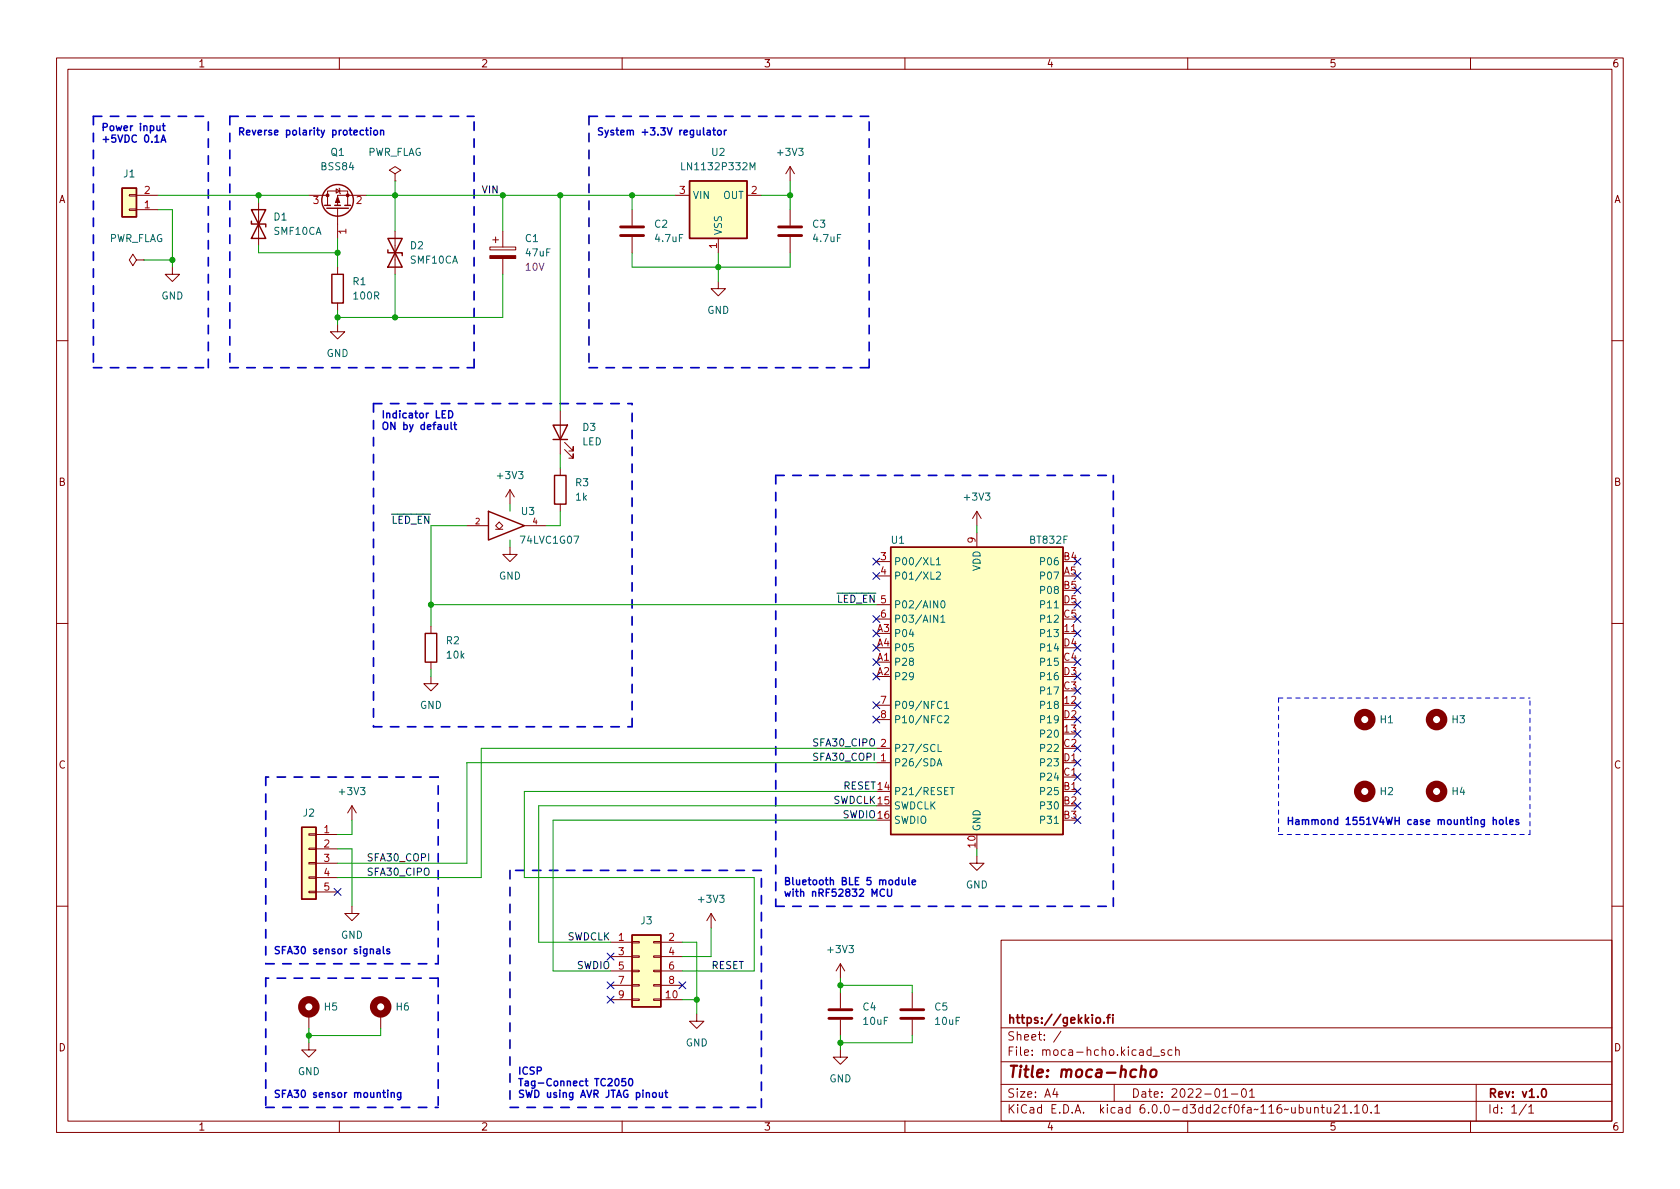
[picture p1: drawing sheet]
<svg xmlns="http://www.w3.org/2000/svg" width="297mm" height="210mm" viewBox="0 0 297 210" stroke-linecap="round" stroke-linejoin="round" font-family="sans-serif">
<g fill="none" stroke="#840000" stroke-width=".18">
<path d="M10 10.2h277v190.1h-277zM12 12.2h273v186.1h-273zM60 10.2v2M110 10.2v2M160 10.2v2M210 10.2v2M260 10.2v2M22.9 34.4h1.2v.3h-1.2zM22.9 37h1.2v.2h-1.2zM24.1 34.5h3.8M24.1 37.1h3.8M45.7 35.8v7.6"/>
<path d="M54.6 34.5h3.3M57.9 36.3v-2.5h3.6v2.5M59.4 33.4l.7 .4-.7 .4zM59.7 36.8v5.4M59.9 33.3l.2 .1v.8l.1 .1M64.8 34.5h-5.1v1.8M69.8 30.7l1.1-.6-1.1-.6-1 .6 1 .6v1.3M69.8 32h.1M111.8 37.1v2.8M119.4 34.5h2.5M132.1 34.5h2.5M139.7 29.5v2.5"/>
<path d="M139.7 37.1v2.8M139.7 29.5l-.8 1.2M139.7 29.5l.8 1.2M24.1 46l-.6-1-.6 1 .6 1 .6-1h1.3M25.4 46h.1M30.5 47.2v1.3h1.2l-1.2 1.3-1.3-1.3h1.3M59.7 57.4v1.3h1.3l-1.3 1.2-1.3-1.2h1.3M59.7 47.2v1.3M59.7 53.6v1.3M69.8 40.9v7.6M86.6 43.7h4.6v.5h-4.6zM87.1 42.4h1"/>
<path d="M87.6 41.9v1M88.9 40.9v2.8M88.9 45.7v2.8M111.8 41.9v2.8M127 49.8v1.2h1.3l-1.3 1.3-1.3-1.3h1.3M127 42.2v2.5M139.7 41.9v2.8M10 60.2h2M99.1 72.6v7.7M99.8 79.5l1.5 1.5v-.7v.7h-.7M99.8 78.2l1.5 1.6v-.8v.8h-.7M285 60.2h2"/>
<path d="M82.5 93h3.9M87.6 93l.7-.7 .6 .7-.6 .6zM87.6 93.6h1.3M90.2 96.8v1.2h1.2l-1.2 1.3-1.3-1.3h1.3M90.2 86.6l-.8 1.3M90.2 86.6v2.5M90.2 86.6l.7 1.3M92.7 93h3.8M99.1 82.8v1.3M99.1 89.1v1.3M154.9 99.3h2.6M172.7 90.4l-.7 1.3"/>
<path d="M172.7 90.4v2.6M172.7 94.2v2.6M172.7 90.4l.8 1.3M10 110.2h2M76.2 119.6v1.3h1.3l-1.3 1.3-1.3-1.3h1.3M76.2 110.7v1.3M76.2 117.1v1.3M154.9 101.8h2.6M154.9 106.9h2.6M154.9 109.5h2.6M188 112h2.5M285 110.2h2"/>
<path d="M154.9 134.9h2.6M154.9 132.3h2.6M154.9 124.7h2.6M154.9 127.2h2.6M54.6 157.6h1.3v.3h-1.3zM54.6 155.1h1.3v.2h-1.3zM54.6 152.5h1.3v.3h-1.3zM54.6 150h1.3v.2h-1.3zM54.6 147.4h1.3v.3h-1.3zM55.9 147.6h3.8M55.9 150.1h3.8M55.9 152.6h3.8"/>
<path d="M55.9 155.2h3.8M55.9 157.7h3.8M62.2 142.5l.8 1.3M62.2 142.5v2.5M62.2 142.5l-.7 1.3M172.7 151.4v1.2h1.3l-1.3 1.3-1.3-1.3h1.3M10 160.2h2M54.6 179.3v2.6M62.2 160.3v1.2h-1.2l1.2 1.3 1.3-1.3h-1.3M67.3 179.3v2.6M107.9 166.6h3.9M107.9 176.8h3.9"/>
<path d="M107.9 169.2h3.9M107.9 171.7h3.9M107.9 174.2h3.9M111.8 176.7h1.2v.2h-1.2zM111.8 174.1h1.2v.3h-1.2zM111.8 171.6h1.2v.2h-1.2zM111.8 169h1.2v.3h-1.2zM111.8 166.5h1.2v.2h-1.2zM115.6 176.7h1.2v.2h-1.2zM115.6 174.1h1.2v.3h-1.2zM115.6 171.6h1.2v.2h-1.2zM115.6 169h1.2v.3h-1.2z"/>
<path d="M115.6 166.5h1.2v.2h-1.2zM116.8 166.6h3.8M116.8 176.8h3.8M116.8 169.2h3.8M116.8 171.7h3.8M116.8 174.2h3.8M123.2 179.3v1.3h1.3l-1.3 1.3-1.3-1.3h1.3M125.7 161.5l-.7 1.3M125.7 161.5v2.6M125.7 161.5l.8 1.3M148.6 170.4l-.8 1.3M148.6 170.4v2.6"/>
<path d="M148.6 175.5v2.8M148.6 170.4l.8 1.3M161.3 175.5v2.8M177 166.3h108v32h-108zM285 160.2h2M54.6 184.4v1.3h1.3l-1.3 1.2-1.3-1.2h1.3M60 198.3v2M110 198.3v2M148.6 185.7v1.2h1.3l-1.3 1.3-1.3-1.3h1.3M148.6 180.3v2.8M160 198.3v2M161.3 180.3v2.8"/>
<path d="M177 194.8h108M177 191.8h108M177 187.8h108M177 181.8h108M186.5 192.5l-.4 1h1M186.9 193v1M187.6 182.4l-1.3 1.9M197 191.8v3M203.5 185.7l-.4-.1-.3 .3v.4l.1 .3h.6M203.5 185.1v1.5M203.9 186.8h1.1M205.9 185.7l-.4-.1-.2 .2 .1 .3 .5 .1v.4h-.6"/>
<path d="M207.2 185.7l-.4-.1-.3 .3v.4l.1 .3h.6M207.9 185.8l.2-.2 .3 .1 .1 .9M207.9 185.1v1.5M210 198.3v2M216.2 193l.4-.5v1.5M216.2 194h.9M217.7 193.5h1.2M219.7 192.6l.2-.1a.81 .81 0 0 1 .5 .7 .81 .81 0 0 1-.3 .8h-.1a.81 .81 0 0 1-.6-.6 .81 .81 0 0 1 .3-.8zM220.9 193l.5-.5v1.5M220.9 194h.9M232.4 196l.2-.2 .4 .1 .1 .9M232.4 195.8v1"/>
<path d="M233.6 195.8h.5M233.8 195.3v1.3l.3 .2M234.6 195.8l.1 1h.4l.2-.1M235.3 195.8v1M235.9 195.5l.6-.2 .2 .2 .1 .3-.9 1h.9M237.4 195.8l.4-.5v1.5M237.4 196.8h.8M238.9 196.7v.1M239.5 195.8l.4-.5v1.5M239.5 196.8h.9M241.1 195.4l.2-.1a.81 .81 0 0 1 .6 .7 .81 .81 0 0 1-.3 .8h-.2a.81 .81 0 0 1-.5-.6 .81 .81 0 0 1 .2-.8zM242.4 196.7v.1"/>
<path d="M243.1 195.8l.4-.5v1.5M243.1 196.8h.8M260 198.3v2M261 191.8v6.5M269.9 195.3l-1.3 1.9M270.3 195.8l.4-.5v1.5M270.3 196.8h.9"/>
</g>
<path d="M195.7 179.9h.6M196.3 179.4l-.4 .2v1.3M196.8 179.4v.2M196.8 179.9v1M193.8 180.1l.3-.2 .4 .2 .1 .5-.2 .3h-.3l-.3-.1zM195.2 180.8v.1M272.8 192.6l.1-.1a.81 .81 0 0 1 .6 .7 .81 .81 0 0 1-.3 .8h-.1a.81 .81 0 0 1-.6-.6 .81 .81 0 0 1 .3-.8z" fill="none" stroke="#840000" stroke-width=".3"/>
<path d="M201.8 189.3a.49 .49 0 0 1 .8 .1l-.1 1.1M201.9 188.5l-.3 2M203.6 189.3a.52 .52 0 0 1 .5-.2 .52 .52 0 0 1 .4 .4l-.1 .6a.55 .55 0 0 1-.5 .4 .55 .55 0 0 1-.5-.4z" fill="none" stroke="#840000" stroke-width=".4"/>
<g fill="none" stroke="#840000" stroke-width="1.3">
<circle cx="241.3" cy="127.2" r="1.27"/>
<circle cx="241.3" cy="139.9" r="1.27"/>
<circle cx="254" cy="127.2" r="1.27"/>
<circle cx="254" cy="139.9" r="1.27"/>
<circle cx="54.6" cy="178" r="1.27"/>
<circle cx="67.3" cy="178" r="1.27"/>
</g>
<path d="M109.7 41.7h4.1M109.7 40.1h4.1M137.7 41.7h4M137.7 40.1h4M146.6 178.6h4M159.3 178.6h4M146.6 180.1h4M159.3 180.1h4" fill="none" stroke="#840000" stroke-width=".51"/>
<g fill="none" stroke="#840000" stroke-width=".25">
<path d="M21.6 33.3h2.5v5h-2.5zM44.4 39.1v.5h2.6v.5M44.4 37.1h2.6l-2.6 5.1h2.6zM57.4 36.3h1M57.8 36.8h3.8M59.2 36.3h1M61 36.3h1M121.9 32h10.2v10.2h-10.2zM58.7 48.5h2v5.1h-2zM68.6 44.2v.5h2.5v.5M68.6 42.2h2.5l-2.5 5h2.5zM97.8 75.2h2.5l-1.2 2.5z"/>
<path d="M97.8 77.7h2.5M86.4 90.4l6.3 2.6-6.3 2.5zM98 84.1h2.1v5h-2.1zM157.5 96.8h30.5v50.8h-30.5zM75.2 112h2v5.1h-2zM53.3 146.3h2.6v12.7h-2.6zM111.8 165.3h5v12.7h-5z"/>
<circle cx="59.7" cy="35.4" r="2.79"/>
</g>
<g fill="#840000" stroke="#840000" stroke-width=".18">
<path d="M59.7 34.8l.4 1h-.8z"/>
<path d="M86.6 45.2h4.6v.5h-4.6z"/>
<circle cx="61.5" cy="34.5" r=".25"/>
<circle cx="57.9" cy="34.5" r=".25"/>
</g>
<g fill="#ffffc2" stroke="#ffffc2" stroke-width=".18">
<path d="M111.8 165.3h5v12.7h-5z"/>
<path d="M53.3 146.3h2.6v12.7h-2.6z"/>
<path d="M157.5 96.8h30.5v50.8h-30.5z"/>
<path d="M121.9 32h10.2v10.2h-10.2z"/>
<path d="M21.6 33.3h2.5v5h-2.5z"/>
</g>
<g fill="none" stroke="#006464" stroke-width=".18">
<path d="M120.5 28.8v1.2h.6M132.6 30v-1.2l.4 .9 .5-.9v1.2M164.6 98.6v1.3h.6M165.6 99l.3-.4v1.3M165.6 99.9h.7M165.6 101.3l.4-.1 .3 .3-.8 .9h.8M166.3 109.1l.4-.3v1.2M166.3 110h.8M166.5 106.3l.2-.1a.68 .68 0 0 1 .4 .7 .68 .68 0 0 1-.4 .6 .84 .84 0 0 1-.2-1.2zM165.7 135.4l.4-1.2 .4 1.2M165.8 135.1h.6M165.9 131.6v1.3h.6"/>
<path d="M166.5 124.1a.6 .6 0 0 0-.8 .5 .6 .6 0 0 0 .6 .7l.2-.1M167 124.4l.4-.4v1.3M167 126.7l.5-.1 .2 .3-.7 .9h.7M167 125.3h.7M168 139.3h.7M168.3 139.3v1.2"/>
</g>
<g fill="none" stroke="#0000c2" stroke-width=".25">
<path d="M28.5 25.1l.4-1.2 .4 1.2M28.6 24.8h.6M28.7 22.3h.5M28.9 21.8v1.1l.3 .2M65.5 22.6v.1M65.5 23v.9M66.1 23.1l.2-.1 .4 .1v.5l-.1 .2-.3 .1-.2-.1zM67.3 23.1l.2-.1 .3 .1v.8M67.3 23v.9M126 23h.5M126.2 22.6v1.1l.3 .2M126.9 23.1l.2-.1 .4 .1v.5l-.1 .2-.3 .1-.2-.1z"/>
<path d="M128.1 23v.9M128.4 23l-.3 .3M79.3 72.6a.64 .64 0 0 1 .8 .7 .64 .64 0 0 1-.8 .6zM79.8 74.7v1.1l.1 .1M80.2 75.1h.5M80.4 74.7v1.1l.3 .1M156.4 157.3a.6 .6 0 0 0-.9 .5 .6 .6 0 0 0 .6 .7l.3-.1M156.9 157.2v1.1l.3 .2 .3-.1 .1-.1v-1.1M159.5 155.6l.1 .8h.3l.2-.1M160.1 155.6v.8M160.7 155.2v1.1l.2 .1M161.3 156l.6-.1-.1-.2-.3-.1-.2 .2v.6h.5"/>
<path d="M264 145.1l.2-.2 .3 .1 .1 .8M265.2 145.1l.2-.2 .3 .2 .1 .5-.1 .1-.3 .1-.2-.1zM266.3 144.5v1.1l.2 .2M266.9 145.4l.6-.2v-.2l-.4-.1-.2 .2 .1 .6h.5M268.5 145l-.3-.1-.2 .2 .1 .2 .4 .1v.3h-.5M67.8 167.4v1.1l.2 .2M68.9 167.9l-.3-.1-.2 .2v.2l.5 .1v.3h-.5M69.2 193.3l.1-.1 .4 .1v.8M69.2 193.2v.9M70.9 193.2v1l-.3 .3-.3-.1M70.9 193.3l-.4-.1-.2 .2 .1 .6h.5M110.6 190.7h-.6l-.1 .6 .2-.1 .4 .1 .2 .2-.1 .4-.2 .1-.5-.1"/>
<path d="M111.3 190.9l.1-.2a.68 .68 0 0 1 .5 .7 .68 .68 0 0 1-.5 .6l-.1-.1-.2-.4zM116.6 193.2v.8l.3 .1 .2-.2M117.1 193.2v.9M117.5 193.2h.5M117.7 192.8v1.1l.3 .2"/>
</g>
<g fill="none" stroke="#0000c2" stroke-width=".3" stroke-dasharray="1.5 1.5">
<path d="M16.5 20.6h20.3M16.5 20.6v44.4M40.6 20.6v44.4M40.6 20.6h43.2M104.1 20.6v44.4M104.1 20.6h49.6M16.5 65h20.3M36.8 65v-44.4M40.6 65h43.2M66 71.4v57.1M66 71.4h45.8M83.8 65v-44.4"/>
<path d="M104.1 65h49.6M153.7 65v-44.4M137.2 84.1h59.6M137.2 84.1v76.2M47 137.4v33M66 128.5h45.8M77.5 137.4h-30.5M111.8 128.5v-57.1M90.2 153.9v41.9M134.6 153.9h-44.4M47 173v22.8M47 170.4h30.5"/>
<path d="M77.5 173h-30.5M77.5 173v22.8M77.5 170.4v-33M137.2 160.3h59.6M196.8 160.3v-76.2M47 195.8h30.5M90.2 195.8h44.4M134.6 195.8v-41.9"/>
</g>
<path d="M226.1 123.4h44.4M226.1 123.4v24.2M226.1 147.6h44.4M270.5 147.6v-24.2" fill="none" stroke="#0000c2" stroke-width=".18" stroke-dasharray=".8 .8"/>
<g fill="none" stroke="#009600" stroke-width=".18">
<path d="M27.9 34.5h26.7M27.9 37.1h2.6v10.1M45.7 34.5v1.3M64.8 34.5h54.6M69.8 32v8.9M88.9 34.5v6.4M99.1 34.5v38.1M111.8 34.5v2.6M134.6 34.5h5.1M139.7 32v5.1M25.4 46h5.1M45.7 43.4v1.3h14"/>
<path d="M59.7 42.2v5M59.7 54.9v2.5M69.8 48.5v7.6M88.9 48.5v7.6h-29.2M111.8 44.7v2.5h27.9v-2.5M127 44.7v5.1M82.5 93h-6.3v17.7M90.2 89.1v1.3M90.2 95.5v1.3M99.1 80.3v2.5M99.1 90.4v2.6h-2.6M172.7 93v1.2"/>
<path d="M76.2 106.9h78.7M76.2 118.4v1.2M154.9 132.3h-69.8v22.9h-25.4M154.9 139.9h-62.2v15.3h40.6v16.5h-12.7M154.9 134.9h-72.4v17.7h-22.8M59.7 150.1h2.5v10.2M62.2 145v2.6h-2.5M154.9 142.5h-59.7v24.1h12.7M154.9 145h-57.1v26.7h10.1M172.7 150.1v1.3M120.6 166.6h2.6v12.7M120.6 176.8h2.6"/>
<path d="M125.7 164.1v5.1h-5.1M148.6 173v2.5M148.6 174.2h12.7v1.3M54.6 181.9v2.5M67.3 181.9v1.2h-12.7M148.6 183.1v2.6M161.3 183.1v1.3h-12.7"/>
</g>
<g fill="none" stroke="#000084" stroke-width=".18">
<path d="M154.3 98.7l1.2 1.2M155.5 98.7l-1.2 1.2M189.9 98.7l1.2 1.2M191.1 98.7l-1.2 1.2M154.3 101.2l1.2 1.3M154.3 108.9l1.2 1.2M154.3 111.4l1.2 1.2M154.3 113.9l1.2 1.3M154.3 119l1.2 1.2M154.3 116.5l1.2 1.2M155.5 101.2l-1.2 1.3M155.5 108.9l-1.2 1.2"/>
<path d="M155.5 111.4l-1.2 1.2M155.5 113.9l-1.2 1.3M155.5 119l-1.2 1.2M155.5 116.5l-1.2 1.2M189.9 116.5l1.2 1.2M189.9 101.2l1.2 1.3M189.9 108.9l1.2 1.2M189.9 106.3l1.2 1.2M189.9 103.8l1.2 1.2M189.9 119l1.2 1.2M189.9 111.4l1.2 1.2M189.9 113.9l1.2 1.3"/>
<path d="M191.1 116.5l-1.2 1.2M191.1 101.2l-1.2 1.3M191.1 108.9l-1.2 1.2M191.1 106.3l-1.2 1.2M191.1 103.8l-1.2 1.2M191.1 119l-1.2 1.2M191.1 111.4l-1.2 1.2M191.1 113.9l-1.2 1.3M154.3 126.6l1.2 1.3M154.3 124.1l1.2 1.2M155.5 126.6l-1.2 1.3M155.5 124.1l-1.2 1.2"/>
<path d="M189.9 121.6l1.2 1.2M189.9 124.1l1.2 1.2M189.9 126.6l1.2 1.3M189.9 129.2l1.2 1.2M189.9 131.7l1.2 1.2M189.9 134.3l1.2 1.2M189.9 139.3l1.2 1.3M189.9 136.8l1.2 1.2M191.1 121.6l-1.2 1.2M191.1 124.1l-1.2 1.2M191.1 126.6l-1.2 1.3M191.1 129.2l-1.2 1.2"/>
<path d="M191.1 131.7l-1.2 1.2M191.1 134.3l-1.2 1.2M191.1 139.3l-1.2 1.3M191.1 136.8l-1.2 1.2M59.1 157.1l1.2 1.2M60.3 157.1l-1.2 1.2M189.9 141.9l1.2 1.2M189.9 144.4l1.2 1.2M191.1 141.9l-1.2 1.2M191.1 144.4l-1.2 1.2M107.3 168.5l1.3 1.3M107.3 173.6l1.3 1.2"/>
<path d="M107.3 176.2l1.3 1.2M108.6 168.5l-1.3 1.3M108.6 173.6l-1.3 1.2M108.6 176.2l-1.3 1.2M120 173.6l1.3 1.2M121.3 173.6l-1.3 1.2"/>
</g>
<g fill="#009600" stroke="#009600" stroke-width=".18">
<circle cx="139.7" cy="34.5" r=".46"/>
<circle cx="111.8" cy="34.5" r=".46"/>
<circle cx="99.1" cy="34.5" r=".46"/>
<circle cx="127" cy="47.2" r=".46"/>
<circle cx="88.9" cy="34.5" r=".46"/>
<circle cx="54.6" cy="183.1" r=".46"/>
<circle cx="69.8" cy="56.1" r=".46"/>
<circle cx="59.7" cy="56.1" r=".46"/>
<circle cx="76.2" cy="106.9" r=".46"/>
<circle cx="148.6" cy="174.2" r=".46"/>
<circle cx="123.2" cy="176.8" r=".46"/>
<circle cx="148.6" cy="184.4" r=".46"/>
<circle cx="45.7" cy="34.5" r=".46"/>
<circle cx="69.8" cy="34.5" r=".46"/>
<circle cx="30.5" cy="46" r=".46"/>
<circle cx="59.7" cy="44.7" r=".46"/>
</g>
<text font-size="2.8" fill="#840000" x="178" y="190.6">Title: moca-hcho</text>
<g font-size="2.1" fill="#840000">
<text x="178" y="184">Sheet: /</text>
<text x="178" y="181">https://gekkio.fi</text>
<text x="178" y="186.7">File: moca-hcho.kicad_sch</text>
<text x="178" y="196.9">KiCad E.D.A. kicad 6.0.0-d3dd2cf0fa~116~ubuntu21.10.1</text>
<text x="178" y="194.1">Size: A4</text>
<text x="200" y="194.1">Date: 2022-01-01</text>
<text x="263" y="194.1">Rev: v1.0</text>
<text x="263" y="196.9">Id: 1/1</text>
</g>
<g font-size="1.8" fill="#840000">
<text x="35" y="11.9">1</text>
<text x="85" y="11.9">2</text>
<text x="135" y="11.9">3</text>
<text x="185" y="11.9">4</text>
<text x="235" y="11.9">5</text>
<text x="285" y="11.9">6</text>
<text x="10.3" y="35.9">A</text>
<text x="285.3" y="35.9">A</text>
<text x="10.3" y="85.9">B</text>
<text x="285.3" y="85.9">B</text>
<text x="10.3" y="135.9">C</text>
<text x="285.3" y="135.9">C</text>
<text x="10.3" y="185.9">D</text>
<text x="285.3" y="185.9">D</text>
<text x="35" y="199.9">1</text>
<text x="85" y="199.9">2</text>
<text x="135" y="199.9">3</text>
<text x="185" y="199.9">4</text>
<text x="235" y="199.9">5</text>
<text x="285" y="199.9">6</text>
</g>
<g font-size="1.8" fill="#0000c2">
<text x="17.8" y="23.2">Power input</text>
<text x="41.9" y="23.9">Reverse polarity protection</text>
<text x="105.4" y="23.9">System +3.3V regulator</text>
<text x="17.8" y="25.2">+5VDC 0.1A</text>
<text x="67.3" y="74">Indicator LED</text>
<text x="67.3" y="76">ON by default</text>
<text x="227.3" y="145.9">Hammond 1551V4WH case mounting holes</text>
<text x="138.4" y="156.5">Bluetooth BLE 5 module</text>
<text x="138.4" y="158.6">with nRF52832 MCU</text>
<text x="48.3" y="168.7">SFA30 sensor signals</text>
<text x="91.4" y="190">ICSP</text>
<text x="48.3" y="194.1">SFA30 sensor mounting</text>
<text x="91.4" y="192.1">Tag-Connect TC2050</text>
<text x="91.4" y="194.1">SWD using AVR JTAG pinout</text>
</g>
<g font-size="1.8" fill="#006464">
<text x="58.5" y="27.6">Q1</text>
<text x="64.9" y="27.6">PWR_FLAG</text>
<text x="125.9" y="27.6">U2</text>
<text x="137.6" y="27.6">+3V3</text>
<text x="21.9" y="31.4">J1</text>
<text x="56.9" y="30.1">BSS84</text>
<text x="121.1" y="30.1">LN1132P332M</text>
<text x="122.4" y="35.2">VIN</text>
<text x="127.8" y="35.2">OUT</text>
<text x="48.4" y="39">D1</text>
<text x="48.5" y="41.5">SMF10CA</text>
<text x="115.8" y="40.3">C2</text>
<text x="127.6" y="41.7" transform="rotate(-90 127.6 41.7)">VSS</text>
<text x="143.7" y="40.3">C3</text>
<text x="19.2" y="42.8">PWR_FLAG</text>
<text x="72.6" y="44.1">D2</text>
<text x="72.6" y="46.6">SMF10CA</text>
<text x="92.9" y="42.8">C1</text>
<text x="93.1" y="45.3">47uF</text>
<text x="116" y="42.8">4.7uF</text>
<text x="143.9" y="42.8">4.7uF</text>
<text x="28.5" y="53">GND</text>
<text x="62.4" y="50.4">R1</text>
<text x="62.6" y="53">100R</text>
<text x="125" y="55.5">GND</text>
<text x="57.7" y="63.1">GND</text>
<text x="103.1" y="76.2">D3</text>
<text x="102.9" y="78.7">LED</text>
<text x="88.1" y="84.7">+3V3</text>
<text x="101.8" y="86">R3</text>
<text x="101.8" y="88.5">1k</text>
<text x="170.6" y="88.5">+3V3</text>
<text x="92.2" y="91.1">U3</text>
<text x="92.2" y="96.1">74LVC1G07</text>
<text x="157.6" y="96.1">U1</text>
<text x="158" y="99.9">P00/XL1</text>
<text x="173.4" y="101" transform="rotate(-90 173.4 101)">VDD</text>
<text x="182.2" y="96.1">BT832F</text>
<text x="184.3" y="99.9">P06</text>
<text x="88.2" y="102.5">GND</text>
<text x="158" y="102.5">P01/XL2</text>
<text x="158" y="107.6">P02/AIN0</text>
<text x="184.3" y="102.5">P07</text>
<text x="184.3" y="105">P08</text>
<text x="184.3" y="107.6">P11</text>
<text x="78.9" y="113.9">R2</text>
<text x="158" y="110.1">P03/AIN1</text>
<text x="158" y="112.6">P04</text>
<text x="184.3" y="112.6">P13</text>
<text x="184.3" y="110.1">P12</text>
<text x="79.1" y="116.5">10k</text>
<text x="158" y="117.7">P28</text>
<text x="158" y="115.2">P05</text>
<text x="184.3" y="117.7">P15</text>
<text x="184.3" y="115.2">P14</text>
<text x="74.2" y="125.3">GND</text>
<text x="158" y="125.3">P09/NFC1</text>
<text x="158" y="120.3">P29</text>
<text x="184.3" y="125.3">P18</text>
<text x="184.3" y="122.8">P17</text>
<text x="184.3" y="120.3">P16</text>
<text x="158" y="127.9">P10/NFC2</text>
<text x="184.3" y="130.4">P20</text>
<text x="184.3" y="127.9">P19</text>
<text x="244.1" y="127.9">H1</text>
<text x="256.8" y="127.9">H3</text>
<text x="158" y="135.5">P26/SDA</text>
<text x="158" y="133">P27/SCL</text>
<text x="184.3" y="133">P22</text>
<text x="184.3" y="135.5">P23</text>
<text x="60.1" y="140.6">+3V3</text>
<text x="158" y="140.6">P21/RESET</text>
<text x="158" y="143.1">SWDCLK</text>
<text x="184.3" y="140.6">P25</text>
<text x="184.3" y="143.1">P30</text>
<text x="184.3" y="138">P24</text>
<text x="244.1" y="140.6">H2</text>
<text x="256.8" y="140.6">H4</text>
<text x="53.6" y="144.4">J2</text>
<text x="158" y="145.7">SWDIO</text>
<text x="173.4" y="147.1" transform="rotate(-90 173.4 147.1)">GND</text>
<text x="184.3" y="145.7">P31</text>
<text x="123.6" y="159.6">+3V3</text>
<text x="170.8" y="157.1">GND</text>
<text x="60.3" y="166">GND</text>
<text x="113.3" y="163.4">J3</text>
<text x="146.5" y="168.5">+3V3</text>
<text x="57.4" y="178.7">H5</text>
<text x="70.1" y="178.7">H6</text>
<text x="152.6" y="178.7">C4</text>
<text x="165.3" y="178.7">C5</text>
<text x="121.2" y="185">GND</text>
<text x="152.7" y="181.2">10uF</text>
<text x="165.4" y="181.2">10uF</text>
<text x="52.6" y="190.1">GND</text>
<text x="146.6" y="191.4">GND</text>
</g>
<g font-size="1.8" fill="#a90000">
<text x="25.5" y="34.3">2</text>
<text x="120.2" y="34.3">3</text>
<text x="132.9" y="34.3">2</text>
<text x="25.5" y="36.8">1</text>
<text x="55.4" y="36.1">3</text>
<text x="61.2" y="41.4" transform="rotate(-90 61.2 41.4)">1</text>
<text x="63" y="36.1">2</text>
<text x="126.7" y="43.9" transform="rotate(-90 126.7 43.9)">1</text>
<text x="172.5" y="96" transform="rotate(-90 172.5 96)">9</text>
<text x="155.7" y="99.1">3</text>
<text x="155.7" y="101.6">4</text>
<text x="188.1" y="101.6">A5</text>
<text x="188.1" y="99.1">B4</text>
<text x="188.1" y="104.1">B5</text>
<text x="188.1" y="106.7">D5</text>
<text x="155.1" y="111.8">A3</text>
<text x="155.7" y="109.2">6</text>
<text x="188.1" y="109.2">C5</text>
<text x="188.2" y="111.8">11</text>
<text x="155.1" y="116.8">A1</text>
<text x="155.1" y="119.4">A2</text>
<text x="155.1" y="114.3">A4</text>
<text x="188.1" y="116.8">C4</text>
<text x="188.1" y="119.4">D3</text>
<text x="188.1" y="114.3">D4</text>
<text x="155.7" y="124.5">7</text>
<text x="188.1" y="121.9">C3</text>
<text x="188.2" y="124.5">12</text>
<text x="155.7" y="127">8</text>
<text x="188.1" y="127">D2</text>
<text x="188.2" y="129.5">13</text>
<text x="188.1" y="137.2">C1</text>
<text x="188.1" y="132.1">C2</text>
<text x="188.1" y="134.6">D1</text>
<text x="188.1" y="139.7">B1</text>
<text x="188.1" y="142.2">B2</text>
<text x="57.3" y="147.3">1</text>
<text x="57.3" y="149.9">2</text>
<text x="172.5" y="149.8" transform="rotate(-90 172.5 149.8)">10</text>
<text x="188.1" y="144.8">B3</text>
<text x="57.3" y="152.4">3</text>
<text x="57.3" y="154.9">4</text>
<text x="57.3" y="157.5">5</text>
<text x="109.4" y="166.4">1</text>
<text x="118.3" y="166.4">2</text>
<text x="109.4" y="168.9">3</text>
<text x="109.4" y="171.4">5</text>
<text x="109.4" y="174">7</text>
<text x="118.3" y="168.9">4</text>
<text x="118.3" y="171.4">6</text>
<text x="118.3" y="174">8</text>
<text x="109.4" y="176.5">9</text>
<text x="117.8" y="176.5">10</text>
</g>
<g font-size="1.8" fill="#0f0f0f">
<text x="85.1" y="34.2">VIN</text>
<text x="67.8" y="92.6">~{LED_EN}</text>
<text x="146.6" y="106.6">~{LED_EN}5</text>
<text x="144.1" y="132">SFA30_CIPO 2</text>
<text x="144.1" y="134.5">SFA30_COPI 1</text>
<text x="147.2" y="142.1">SWDCLK 15</text>
<text x="149" y="139.6">RESET14</text>
<text x="148.9" y="144.7">SWDIO16</text>
<text x="64.8" y="154.8">SFA30_CIPO</text>
<text x="64.8" y="152.3">SFA30_COPI</text>
<text x="100.2" y="166.3">SWDCLK</text>
<text x="102" y="171.3">SWDIO</text>
<text x="125.7" y="171.3">RESET</text>
</g>
<text font-size="1.8" fill="#840084" x="93" y="47.9">10V</text>
<g font-size="1.4" fill="#a90000">
<text x="84.1" y="92.7">2</text>
<text x="94.2" y="92.7">4</text>
</g>
</svg>
